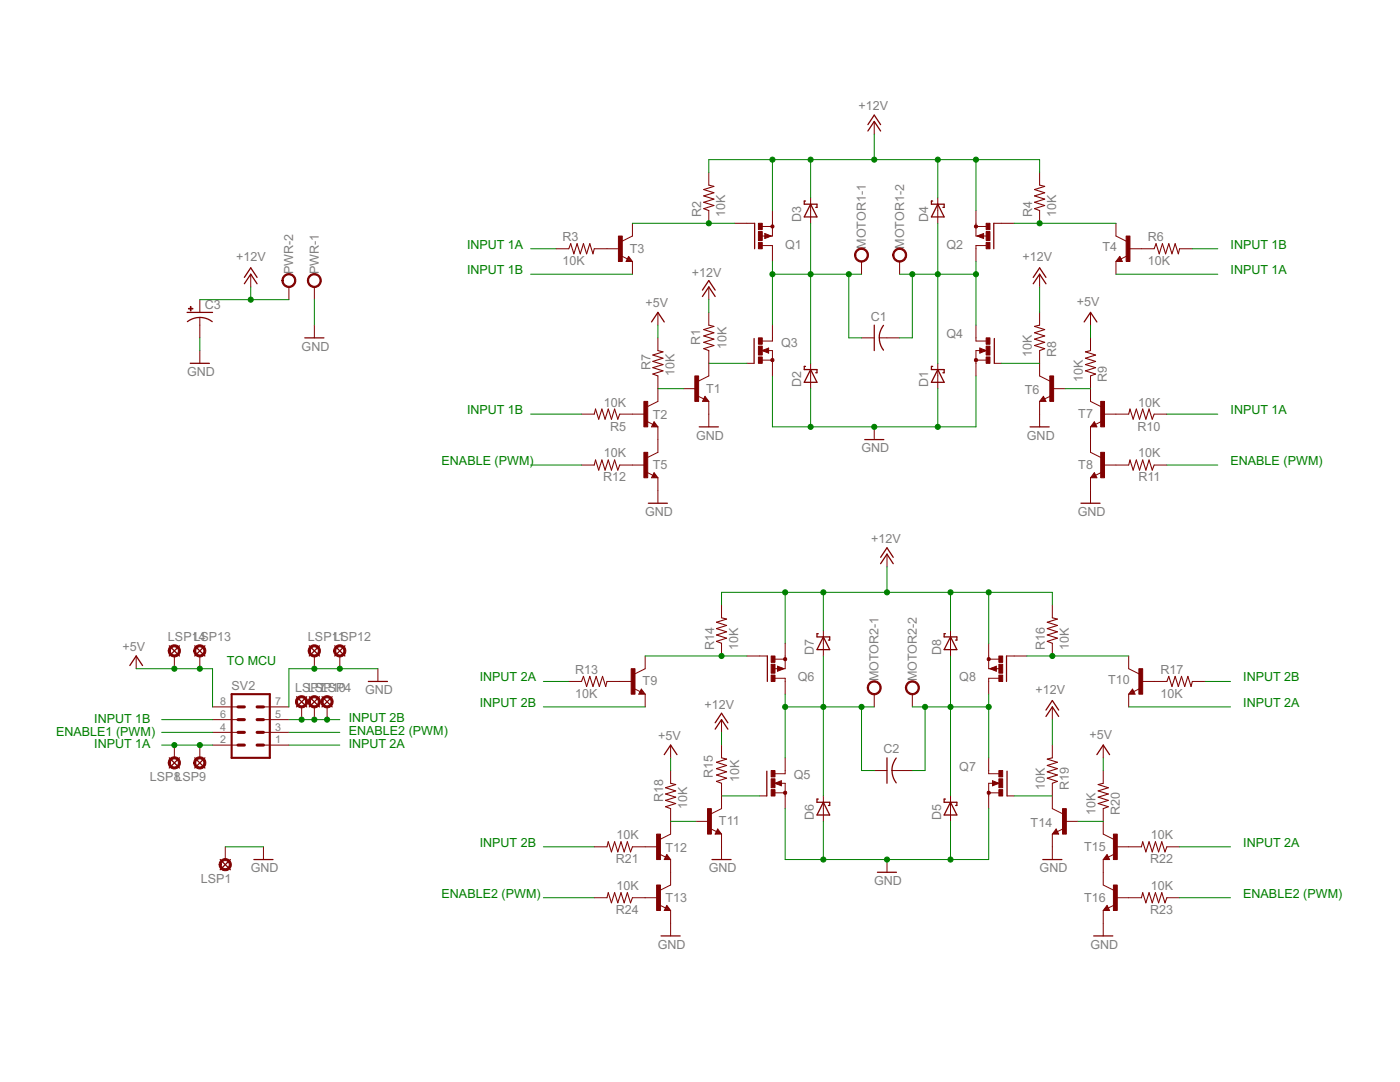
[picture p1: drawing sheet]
<svg xmlns="http://www.w3.org/2000/svg" width="279mm" height="216mm" viewBox="0 0 279 216" stroke-linecap="round" stroke-linejoin="round" font-family="sans-serif">
<g fill="none" stroke="#800000" stroke-width=".25">
<path d="M173.2 26.1l1.3-1.9 1.2 1.9M173.2 24.9l1.3-1.9 1.2 1.9M48.8 56.6l1.2-1.9 1.3 1.9M48.8 55.4l1.2-2 1.3 2M125.5 51.7l.1 .2h-.4l.3-.5 .5 .6h-.8M140.2 59.2l1.3-1.9 1.2 1.9M140.2 57.9l1.3-1.9 1.2 1.9M150.6 44.6v5M160.8 40.1h-.3v.6h2.5v.7h-.2M161.8 40.7l1.2 2.6h-2.5zM186.1 40.1h-.2v.6h2.5v.7h-.2M187.2 40.7l1.2 2.6h-2.5z"/>
<path d="M198.3 44.6v5M206.2 56.6l1.3-1.9 1.2 1.9M206.2 55.4l1.3-2 1.2 2M223.5 51.7l-.1 .2h.3l-.2-.5-.5 .6h.7M37.3 62.3h5.1M38 72.5h3.8M39.9 63.3l1.5 .3 1 .6M39.9 63.4l-1.1 .1-1.4 .7M60.8 67.4h3.8M130 64.2l1.3-1.9 1.3 1.9M140.7 79.6l.1 .2h-.4l.3-.5 .5 .7h-.8M150.5 67.5v5"/>
<path d="M160.8 73.1h-.3v.6h2.5v.7h-.2M161.8 73.7l1.2 2.6h-2.5zM174.5 64.9v5.1M176.3 64.9a4 4 0 0 0 0 5M186.1 73.1h-.2v.6h2.5v.7h-.2M187.2 73.7l1.2 2.6h-2.5zM198.4 67.5v5M208.2 79.6l-.1 .2h.4l-.3-.5-.5 .7h.8M216.4 64.2l1.2-1.9 1.3 1.9M130.5 84.7l.2 .2h-.4l.2-.5 .5 .6h-.7M130.5 94.8l.2 .3h-.4l.2-.5 .5 .6h-.7M139.6 85.2h3.8"/>
<path d="M172.6 87.7h3.8M205.6 85.2h3.8M218.4 84.7l-.1 .2h.4l-.3-.5-.5 .6h.8M218.4 94.8l-.1 .3h.4l-.3-.5-.5 .6h.8M129.4 100.4h3.8M175.7 112.5l1.3-1.9 1.3 1.9M175.7 111.2l1.3-1.9 1.3 1.9M215.7 100.4h3.8M25.9 132.8l1.3-1.9 1.2 1.9M33.8 128.9l2 2M35.8 128.9l-2 2M38.9 128.9l2 2"/>
<path d="M40.9 128.9l-2 2M59.2 139l2 2.1M61.2 139l-2 2.1M61.7 139l2.1 2.1M61.7 128.9l2.1 2M63.8 139l-2.1 2.1M63.8 128.9l-2.1 2M64.3 139l2 2.1M66.3 139l-2 2.1M66.8 128.9l2 2M68.8 128.9l-2 2M73.5 136h3.8"/>
<path d="M128 138l.1 .3h-.4l.3-.5 .5 .6h-.8M153.1 130.9v5.1M163.3 126.4h-.3v.7h2.6v.6h-.3M164.3 127.1l1.3 2.5h-2.6zM188.7 126.4h-.3v.7h2.6v.6h-.3M189.7 127.1l1.3 2.5h-2.6zM200.9 130.9v5.1M226 138l-.1 .3h.4l-.3-.5-.5 .6h.8M33.8 151.2l2 2M35.8 151.2l-2 2M38.9 151.2l2 2M40.9 151.2l-2 2"/>
<path d="M132.6 150.6l1.2-1.9 1.3 1.9M142.7 145.5l1.3-1.9 1.3 1.9M142.7 144.2l1.3-1.9 1.3 1.9M153 153.9v4.9M163.3 159.4h-.3v.7h2.6v.6h-.3M177 151.2v5.1M178.9 151.3a4 4 0 0 0 0 4.9M188.7 159.4h-.3v.7h2.6v.6h-.3M201 153.9v4.9M208.7 143l1.3-1.9 1.3 1.9M208.7 141.7l1.3-1.9 1.3 1.9M218.9 150.6l1.3-1.9 1.2 1.9"/>
<path d="M43.9 171.5l2.1 2M46 171.5l-2.1 2M50.7 171.5h3.8M133.1 171l.1 .3h-.4l.3-.5 .5 .6h-.8M142.1 171.5h3.8M143.2 165.9l.2 .3h-.4l.2-.5 .5 .6h-.7M164.3 160.1l1.3 2.5h-2.6zM175.1 174.1h3.8M189.7 160.1l1.3 2.5h-2.6zM208.1 171.5h3.8M210.8 165.9l-.1 .3h.3l-.2-.5-.5 .6h.7M220.9 171l-.1 .3h.4l-.3-.5-.5 .6h.8"/>
<path d="M131.9 186.8h3.8M133.1 181.2l.1 .2h-.4l.3-.5 .5 .6h-.8M218.3 186.8h3.8M220.9 181.2l-.1 .2h.4l-.3-.5-.5 .6h.8"/>
</g>
<g fill="none" stroke="#800000" stroke-width=".2">
<path d="M141.5 34.4v2.5M161.8 39.5v5.1M174.5 24.2v2.6M187.2 39.5v5.1M207.5 34.4v2.5M39.9 59.8v2.5M50 54.7v2.6M57.7 57.3v2.5M62.7 57.3v2.5M111 49.6h2.5M118.6 49.6h5.1M124 51.1l1.2 .6"/>
<path d="M125.5 51.2l.7 1h-1.3zM126.2 44.6v2.5l-2 1M126.2 52.2v2.5M141.5 42v2.6M141.5 57.3v2.5M146.5 44.6h4.1M151.9 47.1h.9M152.1 45.2h2.1M152.1 49h2.1v3.2M152.6 46.6l1.3 .5-1.3 .5zM154.2 42v5.1h-.4M171.9 52.2v2.5"/>
<path d="M179.5 52.2v2.5M194.8 42v5.1h.3M194.8 45.2h2M195 47.1l1.3-.5v1zM196.2 47.1h.9M196.8 49h-2v3.2M198.3 44.6h4.1M207.5 42v2.6M207.5 54.7v2.6M222.7 44.6v2.5l2 1M222.7 52.2v2.5M223.5 51.2l.5 1h-1.3z"/>
<path d="M225 51.1l-1.3 .6M225.3 49.6h5M235.4 49.6h2.6M39.9 63.4v4M39.9 70v2.5M62.7 64.9v2.5M131.3 75v5.1l-2 1M131.3 62.3v2.6M131.3 67.4v2.6M136.4 77.6h2.5M139.2 79l1.3 .6M140.7 79.1l.8 1h-1.3z"/>
<path d="M141.5 62.3v2.6M141.5 70v5l-2.1 1M149.1 72.5h1.4M152.1 71.9h2.1M152.1 70l1.3-.6v1.1zM153.3 70h.9v5M154.2 64.9v3.2h-2.1M161.8 72.5v5.1M171.9 67.4h2.6M175.5 67.4h4M187.2 72.5v5.1M194.8 64.9v3.2h2"/>
<path d="M194.8 71.9h2M195.5 69.4l1.3 .6-1.3 .5zM195.7 70h-.9v5M198.4 72.5h1.5M207.5 62.3v2.6M207.5 70v5l2 1M208.2 79.1l.5 1h-1.2zM209.7 79l-1.2 .6M210 77.6h2.6M217.6 75v5.1l2.1 1M217.6 62.3v2.6M217.6 67.4v2.6"/>
<path d="M116.1 82.6h2.5M116.1 92.8h2.5M123.7 82.6h5.1M123.7 92.8h5.1M129.1 84.1l1.2 .6M129.1 94.2l1.2 .6M130.5 84.2l.8 1h-1.3zM130.5 94.3l.8 1h-1.3zM131.3 85.2v5.1l-2 1M131.3 95.3v5.1M141.5 80.1v5.1M174.5 85.2v2.5"/>
<path d="M207.5 80.1v5.1M217.6 85.2v5.1l2.1 1M217.6 95.3v5.1M218.4 84.2l.5 1h-1.3zM218.4 94.3l.5 1h-1.3zM219.9 84.1l-1.3 .6M219.9 94.2l-1.3 .6M220.2 82.6h5.1M220.2 92.8h5.1M230.3 82.6h2.6M230.3 92.8h2.6M177 110.6v2.5"/>
<path d="M27.2 130.9v2.5M34.8 130.9v2.5M39.9 130.9v2.5M62.7 130.9v2.5M67.8 130.9v2.5M75.4 133.4v2.6M113.5 136h2.6M121.1 136h5.1M126.5 137.4l1.3 .6M128 137.5l.8 1h-1.3zM128.8 130.9v2.5l-2.1 1.1M128.8 138.5v2.6"/>
<path d="M144 120.7v2.6M144 128.4v2.5M149.1 130.9h4M154.4 133.4h.9M154.7 131.5h2M154.7 135.3h2v3.2M155.2 132.9l1.2 .5-1.2 .5zM156.7 128.4v5h-.3M164.3 125.8v5.1M174.5 138.5v2.6M182.1 138.5v2.6M189.7 125.8v5.1"/>
<path d="M197.3 128.4v5h.3M197.3 131.5h2M197.6 133.4l1.2-.5v1zM198.7 133.4h.9M199.3 135.3h-2v3.2M200.9 130.9h4M210 120.7v2.6M210 128.4v2.5M225.3 130.9v2.5l2 1.1M225.3 138.5v2.6M226 137.5l.5 1h-1.2zM227.5 137.4l-1.2 .6"/>
<path d="M227.8 136h5.1M238 136h2.5M34.8 148.7v2.5M39.9 148.7v2.5M42.4 148.7h5.1M42.4 146.1h5.1M42.4 143.6h5.1M42.4 141.1h5.1M52.6 148.7h5.1M52.6 146.1h5.1M52.6 143.6h5.1M52.6 141.1h5.1"/>
<path d="M60.2 141.1v2.5M62.7 141.1v2.5M65.3 141.1v2.5M133.8 148.7v2.5M133.8 153.8v2.5M144 143.6v2.5M144 148.7v2.5M144 156.3v5.1l-2 1M151.6 158.8h1.4M154.7 158.2h2M154.7 156.3l1.2-.5v1zM155.8 156.3h.9v5.1"/>
<path d="M156.7 151.2v3.2h-2M164.3 158.8v5.1M174.5 153.8h2.5M178 153.8h4.1M189.7 158.8v5.1M197.3 151.2v3.2h2M197.3 158.2h2M198.1 155.8l1.2 .5-1.2 .5zM198.2 156.3h-.9v5.1M201 158.8h1.4M210 141.1v2.5M210 148.7v2.5"/>
<path d="M210 156.3v5.1l2 1M220.2 148.7v2.5M220.2 153.8v2.5M45 169v2.5M52.6 169v2.5M118.6 169h2.5M118.6 179.1h2.5M126.2 169h5.1M126.2 179.1h5.1M131.6 170.4l1.2 .6M133.1 170.5l.7 1h-1.2zM133.8 161.4v5l-2 1"/>
<path d="M133.8 171.5v5.1l-2 1M138.9 163.9h2.6M141.8 165.3l1.2 .6M143.2 165.4l.8 1h-1.3zM144 166.4v5.1M177 171.5v2.6M210 166.4v5.1M210.8 165.4l.5 1h-1.3zM212.3 165.3l-1.3 .6M212.6 163.9h2.5M220.2 161.4v5l2 1M220.2 171.5v5.1l2 1"/>
<path d="M220.9 170.5l.5 1h-1.2zM222.4 170.4l-1.2 .6M222.7 169h5.1M222.7 179.1h5.1M232.9 169h2.5M232.9 179.1h2.5M131.6 180.6l1.2 .6M133.1 180.7l.7 1h-1.2zM133.8 181.7v5.1M220.2 181.7v5.1M220.9 180.7l.5 1h-1.2zM222.4 180.6l-1.2 .6"/>
</g>
<path d="M152.8 46.8l.8 .3-.8 .2v-.2h.2M196.2 46.8l-.9 .3 .9 .2v-.2h-.3M153.3 69.7l-.9 .3 .9 .2v-.2h-.3M195.7 69.7l.9 .3-.9 .2v-.2h.2M155.3 133.2l.9 .2-.9 .3v-.3h.3M198.7 133.2l-.9 .2 .9 .3v-.3h-.2M155.8 156l-.9 .3 .9 .2v-.2h-.2M198.2 156l.9 .3-.9 .2v-.2h.3" fill="none" stroke="#800000" stroke-width=".32"/>
<g fill="#800000" stroke="#800000" stroke-width=".2">
<path d="M153.9 71.6h.5v.5h-.5l-.1-.2z" fill-rule="evenodd"/>
<path d="M194.5 71.6h.5l.1 .3-.1 .2h-.5z" fill-rule="evenodd"/>
<path d="M170.9 50a1.4 1.4 0 0 1 2.2 .1 1.4 1.4 0 0 1-.8 2.1 1.4 1.4 0 0 1-1.8-1.3h.3a1.14 1.14 0 0 1 1.7-1 1.14 1.14 0 0 1 .1 2 1.14 1.14 0 0 1-1.8-.7v-.3h-.3z" fill-rule="evenodd"/>
<path d="M178.5 50a1.4 1.4 0 0 1 2.2 .2 1.4 1.4 0 0 1-.8 2.1 1.4 1.4 0 0 1-1.8-1.4h.3a1.15 1.15 0 0 1 1.6-1.1 1.15 1.15 0 0 1 .3 1.9 1.15 1.15 0 0 1-1.9-.5v-.3h-.3z" fill-rule="evenodd"/>
<path d="M156.5 157.9h.4v.5h-.4l-.1-.2z" fill-rule="evenodd"/>
<path d="M197.1 157.9h.4l.2 .3-.2 .2h-.4z" fill-rule="evenodd"/>
<path d="M173.4 136.3a1.4 1.4 0 0 1 2.3 .2 1.4 1.4 0 0 1-.8 2.1 1.4 1.4 0 0 1-1.8-1.4h.2a1.14 1.14 0 0 1 1.7-.9 1.14 1.14 0 0 1 .2 1.9 1.14 1.14 0 0 1-1.8-.7l-.1-.3h-.2z" fill-rule="evenodd"/>
<path d="M181.1 136.3a1.4 1.4 0 0 1 2.2 .2 1.4 1.4 0 0 1-.8 2.1 1.4 1.4 0 0 1-1.8-1.4h.2a1.15 1.15 0 0 1 1.6-1 1.15 1.15 0 0 1 .3 1.9 1.15 1.15 0 0 1-1.8-.6l-.1-.3h-.2z" fill-rule="evenodd"/>
<path d="M61.7 55a1.4 1.4 0 0 1 2.2 .2 1.4 1.4 0 0 1-.8 2.1 1.4 1.4 0 0 1-1.8-1.3h.3a1.14 1.14 0 0 1 1.7-1 1.14 1.14 0 0 1 .1 2 1.14 1.14 0 0 1-1.8-.7v-.3h-.3z" fill-rule="evenodd"/>
<path d="M56.6 55a1.39 1.39 0 0 1 2.2 .3 1.39 1.39 0 0 1-.8 2 1.39 1.39 0 0 1-1.7-1.3h.2a1.14 1.14 0 0 1 1.7-1 1.14 1.14 0 0 1 .1 2 1.14 1.14 0 0 1-1.8-.7v-.3h-.2z" fill-rule="evenodd"/>
<path d="M44.2 171.6a1.22 1.22 0 0 1 1.8 .4 1.22 1.22 0 0 1-.8 1.7 1.22 1.22 0 0 1-1.5-1.2h.4a.82 .82 0 0 1 1.2-.8 .82 .82 0 0 1 .2 1.4 .82 .82 0 0 1-1.3-.3l-.1-.3h-.4l.1-.3z" fill-rule="evenodd"/>
<path d="M64.5 139.1a1.22 1.22 0 0 1 1.9 .4 1.22 1.22 0 0 1-.8 1.7 1.22 1.22 0 0 1-1.5-1.2h.4a.81 .81 0 0 1 1.1-.7 .81 .81 0 0 1 .2 1.3 .81 .81 0 0 1-1.3-.3v-.3h-.4v-.3z" fill-rule="evenodd"/>
<path d="M59.4 139.1a1.22 1.22 0 0 1 1.9 .4 1.22 1.22 0 0 1-.8 1.7 1.22 1.22 0 0 1-1.5-1.2h.4a.81 .81 0 0 1 1.1-.7 .81 .81 0 0 1 .2 1.3 .81 .81 0 0 1-1.3-.3v-.3h-.4v-.3z" fill-rule="evenodd"/>
<path d="M34 151.3a1.22 1.22 0 0 1 1.9 .4 1.22 1.22 0 0 1-.8 1.7 1.22 1.22 0 0 1-1.5-1.2h.4a.82 .82 0 0 1 1.1-.8 .82 .82 0 0 1 .3 1.4 .82 .82 0 0 1-1.4-.4v-.2h-.4l.2-.6z" fill-rule="evenodd"/>
<path d="M39.1 151.3a1.22 1.22 0 0 1 1.9 .4 1.22 1.22 0 0 1-.8 1.7 1.22 1.22 0 0 1-1.5-1.2h.4a.82 .82 0 0 1 1.1-.8 .82 .82 0 0 1 .2 1.4 .82 .82 0 0 1-1.3-.4v-.2h-.4l.1-.6z" fill-rule="evenodd"/>
<path d="M61.9 139.1a1.22 1.22 0 0 1 1.9 .4 1.22 1.22 0 0 1-.8 1.7 1.22 1.22 0 0 1-1.5-1.2h.4a.81 .81 0 0 1 1.1-.7 .81 .81 0 0 1 .3 1.3 .81 .81 0 0 1-1.3-.3l-.1-.3h-.4l.1-.3z" fill-rule="evenodd"/>
<path d="M61.9 128.9a1.22 1.22 0 0 1 1.9 .4 1.22 1.22 0 0 1-.8 1.8 1.22 1.22 0 0 1-1.5-1.2h.4a.81 .81 0 0 1 1.1-.8 .81 .81 0 0 1 .3 1.3 .81 .81 0 0 1-1.3-.3l-.1-.2h-.4l.1-.4z" fill-rule="evenodd"/>
<path d="M67 128.9a1.22 1.22 0 0 1 1.9 .4 1.22 1.22 0 0 1-.8 1.8 1.22 1.22 0 0 1-1.5-1.2h.4a.81 .81 0 0 1 1.1-.8 .81 .81 0 0 1 .3 1.3 .81 .81 0 0 1-1.4-.3v-.2h-.4v-.4z" fill-rule="evenodd"/>
<path d="M39.1 128.9a1.22 1.22 0 0 1 1.9 .4 1.22 1.22 0 0 1-.8 1.8 1.22 1.22 0 0 1-1.5-1.2h.4a.82 .82 0 0 1 1.1-.8 .82 .82 0 0 1 .2 1.3 .82 .82 0 0 1-1.3-.3v-.2h-.4z" fill-rule="evenodd"/>
<path d="M34 128.9a1.22 1.22 0 0 1 1.9 .4 1.22 1.22 0 0 1-.8 1.8 1.22 1.22 0 0 1-1.5-1.2h.4a.82 .82 0 0 1 1.1-.8 .82 .82 0 0 1 .2 1.3 .82 .82 0 0 1-1.3-.3v-.2h-.4z" fill-rule="evenodd"/>
<circle cx="154.2" cy="45.2" r=".33"/>
<circle cx="194.8" cy="45.2" r=".33"/>
<circle cx="156.7" cy="131.5" r=".33"/>
<circle cx="197.3" cy="131.5" r=".33"/>
</g>
<g fill="#800000" stroke="#800000" stroke-width=".2">
<path d="M151.4 71.2h.7v1.3h-.7z"/>
<path d="M151.4 67.4h.7v1.3h-.7z"/>
<path d="M151.4 69.1h.7v1.7h-.7z"/>
<path d="M151.4 44.6h.7v1.2h-.7z"/>
<path d="M151.4 48.4h.7v1.2h-.7z"/>
<path d="M151.4 46.2h.7v1.8h-.7z"/>
<path d="M196.8 71.2h.8v1.3h-.8z"/>
<path d="M196.8 67.4h.8v1.3h-.8z"/>
<path d="M196.8 69.1h.8v1.7h-.8z"/>
<path d="M196.8 44.6h.8v1.2h-.8z"/>
<path d="M196.8 48.4h.8v1.2h-.8z"/>
<path d="M196.8 46.2h.8v1.8h-.8z"/>
<path d="M123.4 47.1h.8v5.1h-.8z"/>
<path d="M224.7 47.1h.8v5.1h-.8z"/>
<path d="M138.7 75h.7v5.1h-.7z"/>
<path d="M128.5 80.1h.8v5.1h-.8z"/>
<path d="M128.5 90.3h.8v5h-.8z"/>
<path d="M209.5 75h.8v5.1h-.8z"/>
<path d="M219.7 80.1h.7v5.1h-.7z"/>
<path d="M219.7 90.3h.7v5h-.7z"/>
<path d="M153.9 157.6h.8v1.2h-.8z"/>
<path d="M153.9 153.8h.8v1.2h-.8z"/>
<path d="M153.9 155.4h.8v1.8h-.8z"/>
<path d="M153.9 130.9h.8v1.3h-.8z"/>
<path d="M153.9 134.7h.8v1.3h-.8z"/>
<path d="M153.9 132.5h.8v1.8h-.8z"/>
<path d="M199.3 157.6h.8v1.2h-.8z"/>
<path d="M199.3 153.8h.8v1.2h-.8z"/>
<path d="M199.3 155.4h.8v1.8h-.8z"/>
<path d="M199.3 130.9h.8v1.3h-.8z"/>
<path d="M199.3 134.7h.8v1.3h-.8z"/>
<path d="M199.3 132.5h.8v1.8h-.8z"/>
<path d="M126 133.4h.7v5.1h-.7z"/>
<path d="M227.3 133.4h.7v5.1h-.7z"/>
<path d="M141.2 161.4h.8v5h-.8z"/>
<path d="M131 166.4h.8v5.1h-.8z"/>
<path d="M131 176.6h.8v5.1h-.8z"/>
<path d="M212 161.4h.8v5h-.8z"/>
<path d="M222.2 166.4h.8v5.1h-.8z"/>
<path d="M222.2 176.6h.8v5.1h-.8z"/>
<path d="M37.6 61.5h.9v.2h-.9z"/>
<path d="M38 61.2h.1v.8h-.1z"/>
</g>
<g fill="none" stroke="#800000" stroke-width=".21">
<path d="M141.5 36.9l1 .3-2.1 .6 2.1 .7-2.1 .6 2.1 .6-2.1 .7 2.1 .6-2.1 .6 1.1 .4M207.5 36.9l1 .3-2 .6 2 .7-2 .6 2 .6-2 .7 2 .6-2 .6 1 .4M113.5 49.6l.4-1 .6 2.1 .7-2.1 .6 2.1 .6-2.1 .7 2.1 .6-2.1 .6 2.1 .3-1.1M230.3 49.6l.4-1 .7 2.1 .6-2.1 .6 2.1 .7-2.1 .6 2.1 .6-2.1 .7 2.1 .2-1.1M131.3 70l1 .2-2 .6 2 .7-2 .6 2 .6-2 .7 2 .6-2 .6 1 .4M141.5 64.9l1 .2-2.1 .7 2.1 .6-2.1 .6 2.1 .7-2.1 .6 2.1 .6-2.1 .7 1.1 .4M207.5 64.9l-1 .2 2 .7-2 .6 2 .6-2 .7 2 .6-2 .6 2 .7-1 .4M217.6 70l-1 .2 2.1 .6-2.1 .7 2.1 .6-2.1 .6 2.1 .7-2.1 .6 2.1 .6-1.1 .4M118.6 82.6l.3-1 .6 2.1 .6-2.1 .7 2.1 .6-2.1 .6 2.1 .7-2.1 .6 2.1 .4-1.1M118.6 92.8l.3-1 .6 2 .6-2 .7 2 .6-2 .6 2 .7-2 .6 2 .4-1M225.3 82.6l.2-1 .6 2.1 .7-2.1 .6 2.1 .6-2.1 .7 2.1 .6-2.1 .7 2.1 .3-1.1M225.3 92.8l.2-1 .6 2 .7-2 .6 2 .6-2 .7 2 .6-2 .7 2 .3-1"/>
<path d="M116.1 136l.3-1 .7 2 .6-2 .6 2 .7-2 .6 2 .6-2 .7 2 .2-1M144 123.3l1 .2-2 .7 2 .6-2 .6 2 .7-2 .6 2 .6-2 .7 1 .4M210 123.3l1 .2-2 .7 2 .6-2 .6 2 .7-2 .6 2 .6-2 .7 1 .4M232.9 136l.4-1 .6 2 .6-2 .7 2 .6-2 .6 2 .7-2 .6 2 .3-1M133.8 156.3l1.1 .2-2.1 .7 2.1 .6-2.1 .6 2.1 .7-2.1 .6 2.1 .6-2.1 .7 1 .4M144 151.2l1 .3-2 .6 2 .6-2 .7 2 .6-2 .6 2 .7-2 .6 1 .4M210 151.2l-1 .3 2 .6-2 .6 2 .7-2 .6 2 .6-2 .7 2 .6-1 .4M220.2 156.3l-1 .2 2 .7-2 .6 2 .6-2 .7 2 .6-2 .6 2 .7-1 .4M121.1 169l.3-1 .6 2 .7-2 .6 2 .6-2 .7 2 .6-2 .6 2 .4-1M121.1 179.1l.3-1 .6 2 .7-2 .6 2 .6-2 .7 2 .6-2 .6 2 .4-1M227.8 169l.2-1 .7 2 .6-2 .7 2 .6-2 .6 2 .7-2 .6 2 .4-1M227.8 179.1l.2-1 .7 2 .6-2 .7 2 .6-2 .6 2 .7-2 .6 2 .4-1"/>
</g>
<path d="M46.2 138.5h7.6v12.7h-7.6z" fill="none" stroke="#800000" stroke-width=".42"/>
<path d="M47.5 143.6h1.3M47.5 146.1h1.3M47.5 148.7h1.3M47.5 141.1h1.3M51.3 143.6h1.3M51.3 146.1h1.3M51.3 148.7h1.3M51.3 141.1h1.3" fill="none" stroke="#800000" stroke-width=".61"/>
<g fill="none" stroke="#008000" stroke-width=".2">
<path d="M141.5 34.4v-2.5h66v2.5M154.2 31.9v10.1M161.8 31.9v7.6M174.5 26.8v5.1M187.2 31.9v7.6M194.8 31.9v10.1M39.9 59.8h17.8M50 57.3v2.5M62.7 59.8v5.1M105.9 54.7h20.3M105.9 49.6h5.1M126.2 44.6h20.3"/>
<path d="M141.5 59.8v2.5M154.2 52.2v12.7M154.2 54.7h17.7M161.8 44.6v27.9M169.4 54.7v12.7h2.5M179.5 54.7h15.3M182.1 54.7v12.7h-2.6M187.2 44.6v27.9M194.8 52.2v12.7M202.4 44.6h20.3M207.5 57.3v5M222.7 54.7h20.3"/>
<path d="M238 49.6h5M39.9 67.4v2.6M131.3 77.6h5.1M131.3 64.9v2.5M141.5 72.5h7.6M154.2 75v10.2h40.6v-10.2M161.8 77.6v7.6M187.2 77.6v7.6M199.9 72.5h7.6M212.6 77.6h5M217.6 64.9v2.5M105.9 82.6h10.2"/>
<path d="M105.9 92.8h10.2M232.9 82.6h10.1M232.9 92.8h10.1M156.7 118.2v10.2M164.3 118.2v7.6M177 113.1v5.1M189.7 118.2v7.6M197.3 118.2v10.2M27.2 133.4h15.2v7.7M75.4 133.4h-17.7v7.7M108.4 136h5.1M128.8 130.9h20.3"/>
<path d="M144 120.7v-2.5h66v2.5M156.7 138.5v12.7M164.3 130.9v27.9M189.7 130.9v27.9M197.3 138.5v12.7M204.9 130.9h20.4M240.5 136h5.1M32.3 143.6h10.1M32.3 148.7h10.1M32.3 146.1h10.1M57.7 143.6h10.1M57.7 148.7h10.1"/>
<path d="M57.7 146.1h10.1M108.4 141.1h20.4M133.8 151.2v2.6M144 146.1v2.6M144 158.8h7.6M156.7 141.1h17.8M171.9 141.1v12.7h2.6M182.1 141.1h15.2M184.6 141.1v12.7h-2.5M202.4 158.8h7.6M210 143.6v5.1M220.2 151.2v2.6"/>
<path d="M225.3 141.1h20.3M45 169h7.6M108.4 169h10.2M108.4 179.1h10.2M133.8 163.9h5.1M156.7 161.4v10.1h40.6v-10.1M164.3 163.9v7.6M189.7 163.9v7.6M215.1 163.9h5.1M235.4 169h10.2M235.4 179.1h10.2"/>
</g>
<g fill="#008000" stroke="#008000" stroke-width=".2">
<circle cx="141.5" cy="44.6" r=".51"/>
<circle cx="154.2" cy="54.7" r=".51"/>
<circle cx="161.8" cy="54.7" r=".51"/>
<circle cx="169.4" cy="54.7" r=".51"/>
<circle cx="174.5" cy="85.2" r=".51"/>
<circle cx="161.8" cy="85.2" r=".51"/>
<circle cx="187.2" cy="85.2" r=".51"/>
<circle cx="177" cy="171.5" r=".51"/>
<circle cx="164.3" cy="171.5" r=".51"/>
<circle cx="189.7" cy="171.5" r=".51"/>
<circle cx="62.7" cy="133.4" r=".51"/>
<circle cx="67.8" cy="133.4" r=".51"/>
<circle cx="207.5" cy="44.6" r=".51"/>
<circle cx="194.8" cy="54.7" r=".51"/>
<circle cx="187.2" cy="54.7" r=".51"/>
<circle cx="182.1" cy="54.7" r=".51"/>
<circle cx="154.2" cy="31.9" r=".51"/>
<circle cx="194.8" cy="31.9" r=".51"/>
<circle cx="161.8" cy="31.9" r=".51"/>
<circle cx="187.2" cy="31.9" r=".51"/>
<circle cx="174.5" cy="31.9" r=".51"/>
<circle cx="156.7" cy="118.2" r=".51"/>
<circle cx="197.3" cy="118.2" r=".51"/>
<circle cx="164.3" cy="118.2" r=".51"/>
<circle cx="189.7" cy="118.2" r=".51"/>
<circle cx="177" cy="118.2" r=".51"/>
<circle cx="50" cy="59.8" r=".51"/>
<circle cx="39.9" cy="133.4" r=".51"/>
<circle cx="34.8" cy="133.4" r=".51"/>
<circle cx="34.8" cy="148.7" r=".51"/>
<circle cx="39.9" cy="148.7" r=".51"/>
<circle cx="144" cy="130.9" r=".51"/>
<circle cx="156.7" cy="141.1" r=".51"/>
<circle cx="164.3" cy="141.1" r=".51"/>
<circle cx="171.9" cy="141.1" r=".51"/>
<circle cx="210" cy="130.9" r=".51"/>
<circle cx="197.3" cy="141.1" r=".51"/>
<circle cx="189.7" cy="141.1" r=".51"/>
<circle cx="184.6" cy="141.1" r=".51"/>
<circle cx="60.2" cy="143.6" r=".51"/>
<circle cx="65.3" cy="143.6" r=".51"/>
<circle cx="62.7" cy="143.6" r=".51"/>
</g>
<g font-size="2.8" fill="#808080">
<text x="171.3" y="22">+12V</text>
<text x="140" y="43.3" transform="rotate(-90 140 43.3)">R2</text>
<text x="144.8" y="43.3" transform="rotate(-90 144.8 43.3)">10K</text>
<text x="159.9" y="44.3" transform="rotate(-90 159.9 44.3)">D3</text>
<text x="185.3" y="44.3" transform="rotate(-90 185.3 44.3)">D4</text>
<text x="206" y="43.3" transform="rotate(-90 206 43.3)">R4</text>
<text x="210.8" y="43.3" transform="rotate(-90 210.8 43.3)">10K</text>
<text x="47.2" y="52.2">+12V</text>
<text x="112.2" y="52.9">10K</text>
<text x="112.2" y="48.1">R3</text>
<text x="125.7" y="50.4">T3</text>
<text x="156.7" y="49.6">Q1</text>
<text x="172.8" y="49.6" transform="rotate(-90 172.8 49.6)">MOTOR1-1</text>
<text x="180.4" y="49.6" transform="rotate(-90 180.4 49.6)">MOTOR1-2</text>
<text x="188.9" y="49.6">Q2</text>
<text x="204.1" y="52.2">+12V</text>
<text x="220" y="50.1">T4</text>
<text x="229.1" y="52.9">10K</text>
<text x="229.1" y="48.1">R6</text>
<text x="58.5" y="54.7" transform="rotate(-90 58.5 54.7)">PWR-2</text>
<text x="63.6" y="54.7" transform="rotate(-90 63.6 54.7)">PWR-1</text>
<text x="138.1" y="55.2">+12V</text>
<text x="40.9" y="61.7">C3</text>
<text x="128.8" y="61.3">+5V</text>
<text x="173.8" y="64">C1</text>
<text x="214.9" y="61.1">+5V</text>
<text x="60.2" y="69.9">GND</text>
<text x="139.7" y="68.9" transform="rotate(-90 139.7 68.9)">R1</text>
<text x="145" y="69.7" transform="rotate(-90 145 69.7)">10K</text>
<text x="155.9" y="69.2">Q3</text>
<text x="188.9" y="67.4">Q4</text>
<text x="206" y="71.2" transform="rotate(-90 206 71.2)">10K</text>
<text x="210.8" y="71.2" transform="rotate(-90 210.8 71.2)">R8</text>
<text x="37.3" y="75">GND</text>
<text x="129.8" y="73.8" transform="rotate(-90 129.8 73.8)">R7</text>
<text x="134.6" y="75" transform="rotate(-90 134.6 75)">10K</text>
<text x="159.9" y="77.3" transform="rotate(-90 159.9 77.3)">D2</text>
<text x="185.3" y="77.3" transform="rotate(-90 185.3 77.3)">D1</text>
<text x="216.1" y="76.3" transform="rotate(-90 216.1 76.3)">10K</text>
<text x="220.9" y="76.3" transform="rotate(-90 220.9 76.3)">R9</text>
<text x="120.5" y="81.1">10K</text>
<text x="130.3" y="83.7">T2</text>
<text x="140.9" y="78.3">T1</text>
<text x="204.5" y="78.6">T6</text>
<text x="215.2" y="83.4">T7</text>
<text x="227.1" y="81.1">10K</text>
<text x="121.8" y="85.9">R5</text>
<text x="138.9" y="87.7">GND</text>
<text x="204.9" y="87.7">GND</text>
<text x="227" y="85.9">R10</text>
<text x="120.5" y="91.3">10K</text>
<text x="130.3" y="93.6">T5</text>
<text x="171.9" y="90.3">GND</text>
<text x="215.2" y="93.6">T8</text>
<text x="227.1" y="91.3">10K</text>
<text x="120.4" y="96.1">R12</text>
<text x="227.2" y="96.1">R11</text>
<text x="128.8" y="103">GND</text>
<text x="215.1" y="103">GND</text>
<text x="173.9" y="108.3">+12V</text>
<text x="24.4" y="129.9">+5V</text>
<text x="33.5" y="128">LSP1L4SP13</text>
<text x="61.5" y="128">LSP1L1SP12</text>
<text x="142.5" y="129.6" transform="rotate(-90 142.5 129.6)">R14</text>
<text x="147.3" y="129.6" transform="rotate(-90 147.3 129.6)">10K</text>
<text x="162.4" y="130.6" transform="rotate(-90 162.4 130.6)">D7</text>
<text x="187.8" y="130.6" transform="rotate(-90 187.8 130.6)">D8</text>
<text x="208.5" y="129.6" transform="rotate(-90 208.5 129.6)">R16</text>
<text x="213.3" y="129.6" transform="rotate(-90 213.3 129.6)">10K</text>
<text x="46.2" y="137.7">SV2</text>
<text x="114.8" y="134.5">R13</text>
<text x="128.2" y="136.7">T9</text>
<text x="159.2" y="136">Q6</text>
<text x="175.4" y="136" transform="rotate(-90 175.4 136)">MOTOR2-1</text>
<text x="183" y="136" transform="rotate(-90 183 136)">MOTOR2-2</text>
<text x="191.4" y="136">Q8</text>
<text x="221.2" y="136.5">T10</text>
<text x="231.6" y="134.5">R17</text>
<text x="58.9" y="138.1">LSLPS7LPS1P04</text>
<text x="72.9" y="138.5">GND</text>
<text x="114.8" y="139.3">10K</text>
<text x="140.6" y="141.6">+12V</text>
<text x="206.6" y="138.5">+12V</text>
<text x="231.6" y="139.3">10K</text>
<text x="131.3" y="147.7">+5V</text>
<text x="217.4" y="147.4">+5V</text>
<text x="29.9" y="155.9">LSP8LSP9</text>
<text x="142.2" y="155.3" transform="rotate(-90 142.2 155.3)">R15</text>
<text x="158.4" y="155.5">Q5</text>
<text x="176.3" y="150.3">C2</text>
<text x="191.4" y="153.7">Q7</text>
<text x="132.3" y="160.1" transform="rotate(-90 132.3 160.1)">R18</text>
<text x="137.1" y="161.4" transform="rotate(-90 137.1 161.4)">10K</text>
<text x="147.5" y="156" transform="rotate(-90 147.5 156)">10K</text>
<text x="208.5" y="157.6" transform="rotate(-90 208.5 157.6)">10K</text>
<text x="213.3" y="157.6" transform="rotate(-90 213.3 157.6)">R19</text>
<text x="123" y="167.5">10K</text>
<text x="143.5" y="164.7">T11</text>
<text x="162.4" y="163.6" transform="rotate(-90 162.4 163.6)">D6</text>
<text x="187.8" y="163.6" transform="rotate(-90 187.8 163.6)">D5</text>
<text x="205.7" y="164.9">T14</text>
<text x="218.7" y="162.6" transform="rotate(-90 218.7 162.6)">10K</text>
<text x="223.5" y="162.6" transform="rotate(-90 223.5 162.6)">R20</text>
<text x="229.7" y="167.5">10K</text>
<text x="122.9" y="172.3">R21</text>
<text x="132.8" y="170">T12</text>
<text x="216.3" y="169.7">T15</text>
<text x="229.6" y="172.3">R22</text>
<text x="40.1" y="176.2">LSP1</text>
<text x="50" y="174.1">GND</text>
<text x="123" y="177.6">10K</text>
<text x="132.8" y="179.9">T13</text>
<text x="141.5" y="174.1">GND</text>
<text x="174.5" y="176.6">GND</text>
<text x="207.5" y="174.1">GND</text>
<text x="216.3" y="179.9">T16</text>
<text x="229.7" y="177.6">10K</text>
<text x="122.9" y="182.4">R24</text>
<text x="229.6" y="182.4">R23</text>
<text x="131.3" y="189.3">GND</text>
<text x="217.6" y="189.3">GND</text>
</g>
<g font-size="2.8" fill="#008000">
<text x="93.2" y="49.6">INPUT 1A</text>
<text x="245.6" y="49.6">INPUT 1B</text>
<text x="93.2" y="54.7">INPUT 1B</text>
<text x="245.6" y="54.7">INPUT 1A</text>
<text x="93.2" y="82.6">INPUT 1B</text>
<text x="245.6" y="82.6">INPUT 1A</text>
<text x="88.1" y="92.8">ENABLE (PWM)</text>
<text x="245.6" y="92.8">ENABLE (PWM)</text>
<text x="45.3" y="132.7">TO MCU</text>
<text x="95.7" y="136">INPUT 2A</text>
<text x="248.1" y="136">INPUT 2B</text>
<text x="95.7" y="141">INPUT 2B</text>
<text x="248.1" y="141">INPUT 2A</text>
<text x="11.2" y="146.9">ENABLE1 (PWM)</text>
<text x="18.8" y="149.2">INPUT 1A</text>
<text x="18.8" y="144.3">INPUT 1B</text>
<text x="69.6" y="149.2">INPUT 2A</text>
<text x="69.6" y="144.1">INPUT 2B</text>
<text x="69.6" y="146.6">ENABLE2 (PWM)</text>
<text x="95.7" y="169">INPUT 2B</text>
<text x="248.1" y="169">INPUT 2A</text>
<text x="88.1" y="179.1">ENABLE2 (PWM)</text>
<text x="248.1" y="179.1">ENABLE2 (PWM)</text>
</g>
<g font-size="2.4" fill="#808080">
<text x="44" y="143.2">6</text>
<text x="44" y="140.7">8</text>
<text x="54.9" y="143.2">5</text>
<text x="54.9" y="140.7">7</text>
<text x="44" y="148.3">2</text>
<text x="44" y="145.8">4</text>
<text x="54.9" y="148.3">1</text>
<text x="54.9" y="145.8">3</text>
</g>
</svg>
